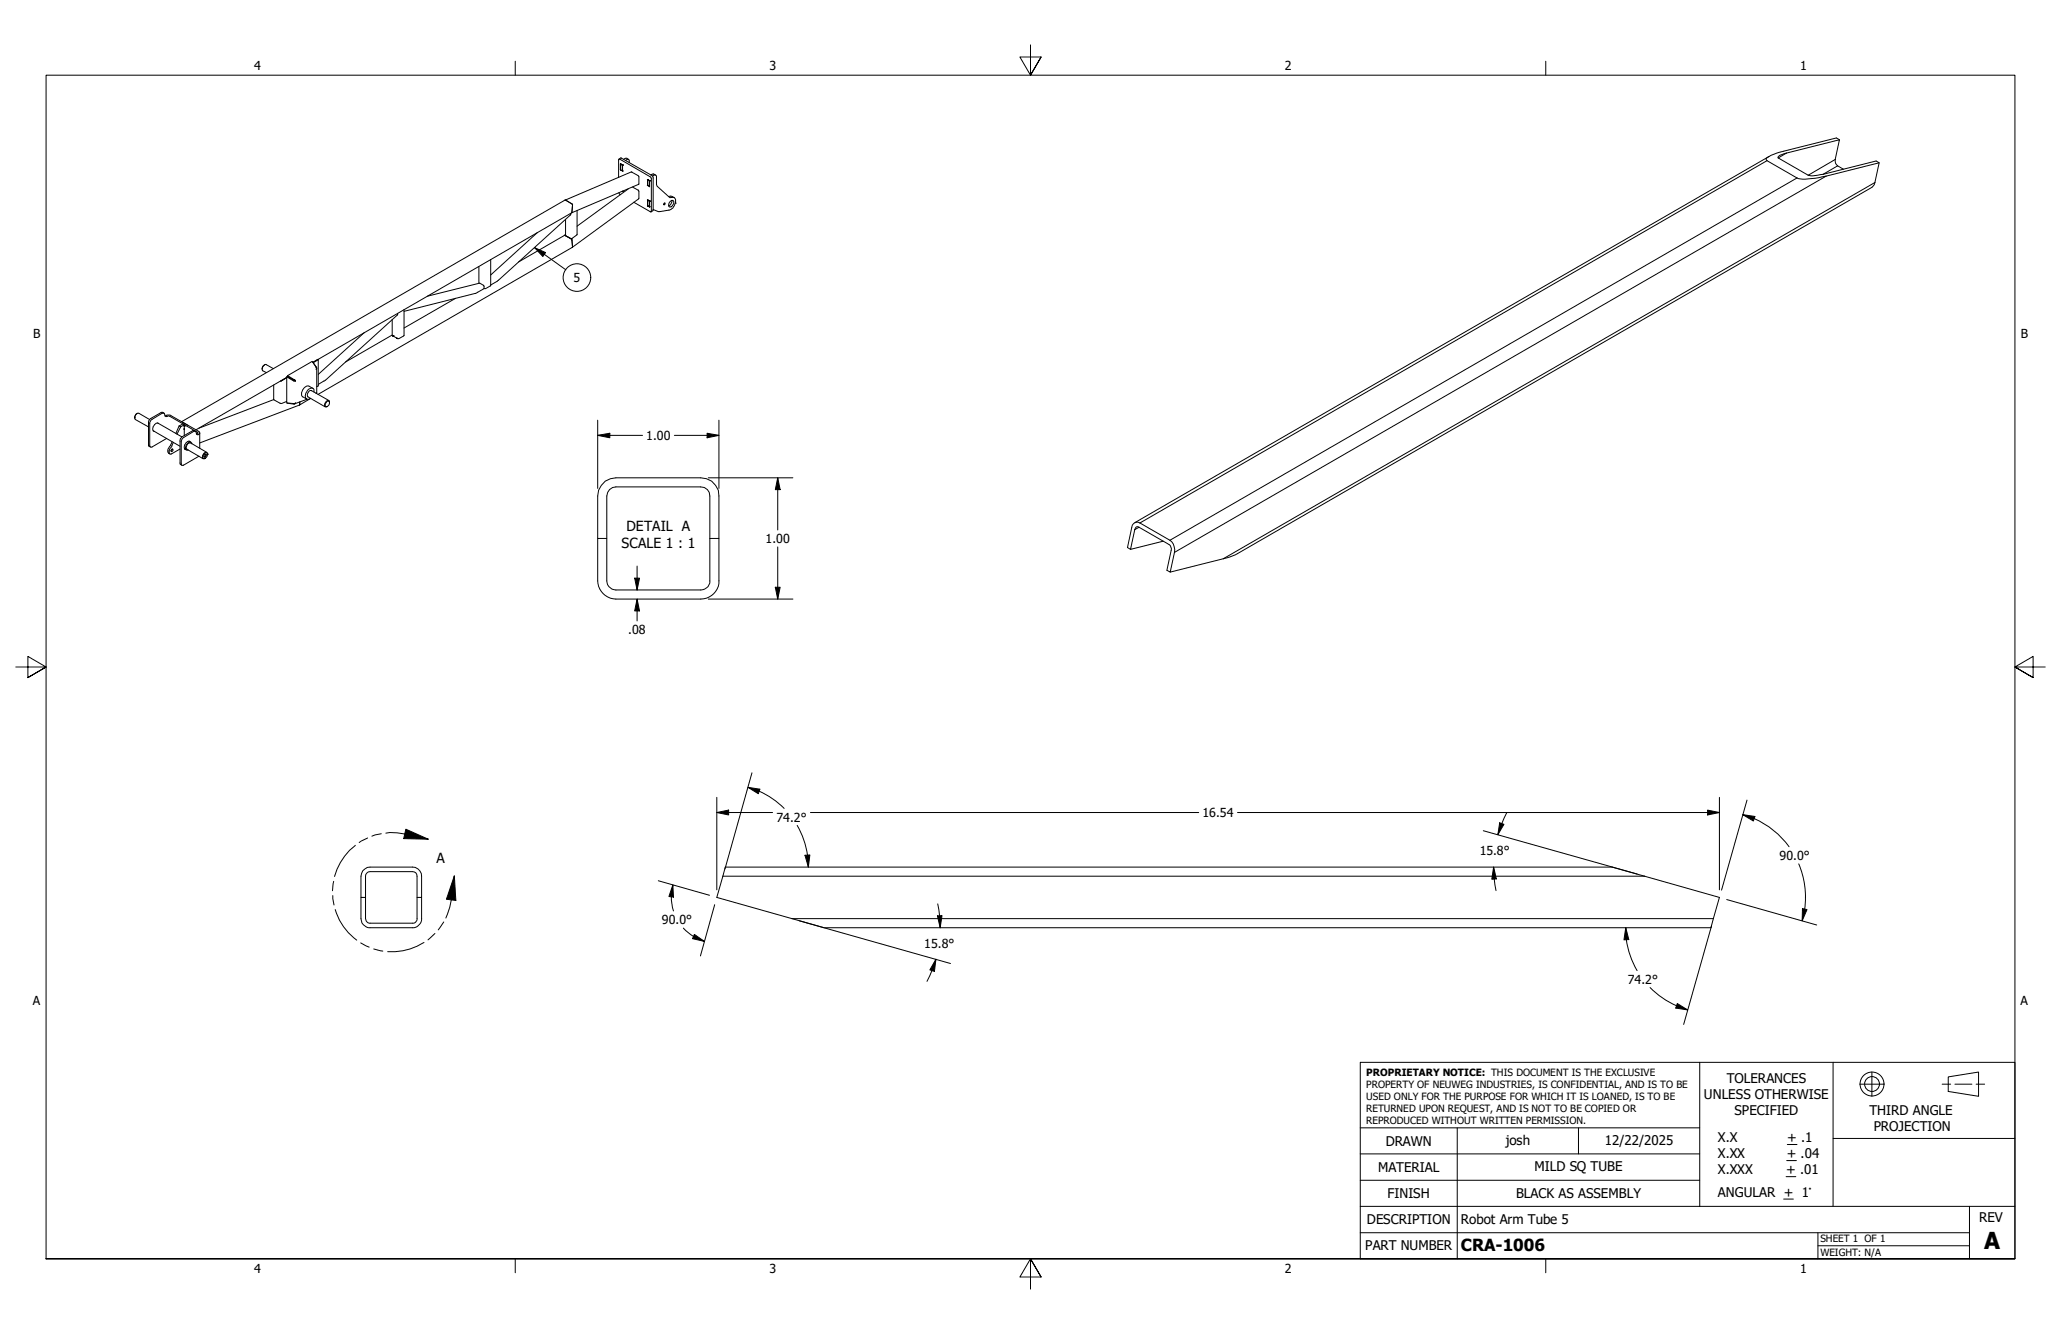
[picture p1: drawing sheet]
<svg xmlns="http://www.w3.org/2000/svg" width="432mm" height="279mm" viewBox="0 0 432 279" stroke-linecap="round" stroke-linejoin="round" font-family="sans-serif">
<!-- layer: Visible (ANSI) -->
<g fill="none" stroke="#000" stroke-width=".21">
<path d="M129.6 37.1l.1-3.8 6.7 3.8 .1 7.2-.2 .1-3.5-2M129.7 33.3l.5-.2 6.6 3.9v7.1l-.4 .3M130 35.5v.1M130 34.4v1.2M130 35.6h.1M130 34.4h.1M130 35.6l.4 .2M130 34.4l.4 .2M130 34.4l.4 .1M130.4 34.5h.1M130.4 35.8h.1M130.4 34.5v.1"/>
<path d="M130.4 34.6v1.2M130.4 34.6h.1M130.7 33.3l.6-.2 .4 .3M131.1 33.6l.2-.1a.3 .3 0 0 1 .4-.1 .3 .3 0 0 1 .1 .3v.3M131.6 39.6l-10.7 7.8M132.5 39.2l1.3 .7v1.8l-13.9 10.1M135.7 37.6h.1M135.6 38.8h.1M135.6 38.8l.1 .1M135.7 37.7l.4 .1zM135.7 38.9l.4 .2M135.7 38.9h.1"/>
<path d="M135.7 38.8l.4 .3M135.7 37.6v1.2M136.1 37.9h.1M136.1 39.1h.1M136.1 37.8h.1M136.1 37.8v.1M136.1 37.8v1.3M136.1 37.9v1.2M136.3 36.6l.5-.2 .6 .3M136.7 36.9l.3-.2a.34 .34 0 0 1 .4 0 .34 .34 0 0 1 .1 .3v1.7l.2 .3 2.6 2.4 .5-.1a.77 .77 0 0 1 .7 1.2l-.5 1-.7 .5-2.4 .3-1.1-.4M370.6 32.8l-132.9 76.7M385.4 29.3l-.7-.4-11.1 2.8a6 6 0 0 0-3.6 1.6l.2 .4 6.3 3.6a9 9 0 0 0 4.6-.1l12.6-3.1"/>
<path d="M386.2 35.4l-1.2-.7a1.31 1.31 0 0 1-.5-1.3l.9-4.1-11.6 2.9-.9 .3-.4 .5 6.3 3.7 .6 .1 2.6-.3 11.1-2.8 .6 .4-1 4.6-.5 .5-133.4 77-1.8 .6-11.8 3M100.3 55.8v3.5M102.8 54.4v5.4l-1.1 .7h-.3M112.6 48.7l-9.8 8.9M118.3 49.3l1.5 .9 .1 1.6M118.3 49.3l-9.7 5.6M118.4 41.9l13.9-5.9 1.4 .8 .2 .2-.1 1.6-14 6M118.5 49.1l-.2 .2M119.6 44.7v.3l-15.2 13.7-1.6 1M119.8 44.6l.1-1.9-1.5-.8-80.4 46.4M119.8 44.6l-54.2 31.3 .9-.6M119.9 51.8l-53.3 30.8"/>
<path d="M120.9 44.1v5l-1.1 .9h-.2l-1.1-.7v-3.3M129.7 40.4l.3 .4M130.4 40.1h.1M135.6 43.1h.1M135.7 43.1h.1M135.7 41.9v1.2M135.7 41.9h.1M135.7 41.9l.4 .2M135.7 43.1l.4 .2M136.1 42.2h.1M136.1 43.3h.1M136.1 42.1h.1"/>
<path d="M136.1 42.1v.1M136.1 42.2v1.1M140.1 41.1h.6l.5 .3M140.3 42.3a.46 .46 0 0 1 .7-.3 .46 .46 0 0 1 0 .8l-.2 .3a.44 .44 0 0 1-.6 .2 .44 .44 0 0 1-.1-.7zM140.8 42l-.3 .8-.4 .3M141.5 42.5h.1M55.4 76.4l-.3 .3-.2 .6M57.3 77.2l-1.5-.8a.83 .83 0 0 0-.8 .4 .83 .83 0 0 0 .1 .9l.7 .3M58.9 79.8l1.2-.7-19.1 10.9M60.1 78.9h.1l1.3 .7v.2M60.1 78.9v5.5l1.4 .1 .4-.1-.3 .2M60.1 79.1l-1.4 .7"/>
<path d="M60.1 78.9l1.4 .9M60.3 78.7l-.1 .1 1.4 .8v-.1M60.3 78.7l1.3 .8M60.3 78.9h.1M60.7 79.1h.1M61.4 79.5h.1M61.5 79.8h.4M61.5 79.6l.3 .2M61.6 79.6l.2 .2M61.6 79.5l.3 .3M61.8 79.8h.1M65.5 75.8l.7 1.2"/>
<path d="M66.3 76.9l.1 .4h-.2v-.4l-.8-1.2-5.1 3M66.4 77.1l-.1 5.3M66.6 75.2l-.9 .7M66.7 75.3v5.5l-.3 .2M76.3 69.7l-9.6 8.7M82.2 66.9v3.3l.2 .2M82.2 70.2l-9.8 5.6M82.4 70.4h.1M82.4 70.4l.7 .5M83.1 70.9h.1M83.2 70.9h.1M83.3 65.7l-.1 .3-15 13.6-1.5 .9"/>
<path d="M84.6 64.8v5.5l-1 .6h-.4M89.5 62l11-2.7 .9 .6v.6l-1.8 1-15 3.7M95.4 62.5l-10.8 6.2M28.2 87.5h.1M28.8 86.6l-.4 .2-.2 .7M31.4 87.9l-2.3-1.3a.89 .89 0 0 0-.7 1.3l2.7 1.5M32.1 90.2l5.6 3.3M33 88.6l5.1 2.9M33.2 88.7a.74 .74 0 0 0-1.1 .6l-.1 .7 .3 .4M34.4 86.6l-.6-.2-2.3 1.3-.3 .4-.1 5.3 .4 .2M34.5 87.1l.5-.2h.6l6.1 3.5a.38 .38 0 0 1-.1 .6 .38 .38 0 0 1-.5-.4 .32 .32 0 0 0-.2-.3 .32 .32 0 0 0-.3 .1l-2.3 1.4-.3 .5v4.8a.32 .32 0 0 0 .1 .3 .32 .32 0 0 0 .4 0l3.2-1.8M35.9 94.2l.1-.1a.23 .23 0 0 1 .3 .2 .23 .23 0 0 1-.3 .3l-.2-.1z"/>
<path d="M36 94.1l-.2 .3M36.1 92.5l-.3 .7a1.45 1.45 0 0 0-.5 1.7l.3 .2M36.3 92.6l-.3 .9a1.31 1.31 0 0 0-.4 1.6l2.1-1.1M37.5 89.2l-.7 1.6M37.5 89.2l.3 .2M37.8 89.4l-.7 1.5M38.1 88.3l1.3 .8M38.5 89.9h.1M38.6 89.3h.1M38.6 89.8v.1M38.6 89.2v.1M38.6 89.9h.1"/>
<path d="M38.6 89.2v-.2l-.8 .4M38.6 89.2h.1M38.6 89.3v.5M38.6 89.9v1.3M38.6 89l-.2-.2-.9 .4M38.7 89.2h.1M38.7 94l.4 .2M39.6 92.4l.4 .2M39.8 92.5a.74 .74 0 0 0-1.1 .6l-.1 .8 .3 .3M40.2 93a.5 .5 0 0 0-.5-.4 .5 .5 0 0 0-.5 .3l-.3 .8a.42 .42 0 0 0 .1 .5 .42 .42 0 0 0 .4 0M41 90.4l-.6-.2-2.3 1.3-.3 .4-.1 5.3 .4 .3M41.1 90.9a.27 .27 0 0 0 .3-.1 .27 .27 0 0 0 .1-.2l-5.9-3.4h-.5a.41 .41 0 0 1-.5-.1 .41 .41 0 0 1-.1-.4l-.3-.2-.2 .1-2.3 1.3-.3 .6v4.8a.32 .32 0 0 0 .1 .3 .32 .32 0 0 0 .4 0l3-1.8"/>
<path d="M41.8 90.7v3.2M42.8 95.2l.1-.1a.27 .27 0 0 1 .4 .2 .27 .27 0 0 1-.2 .3 .22 .22 0 0 1-.3 .1 .22 .22 0 0 1 0-.3zM42.9 94.9l.1-.1a.4 .4 0 0 1 .5 .2 .4 .4 0 0 1-.1 .4l-.1 .3a.45 .45 0 0 1-.7 .3 .45 .45 0 0 1 0-.8zM42.9 95.1a.25 .25 0 0 1 .2 .4 .25 .25 0 0 1-.4 .1M43.3 94.7l-3.4-1.9a.89 .89 0 0 0-.7 1.3l3.3 2M43.5 95.1a.48 .48 0 0 0-.5-.4 .48 .48 0 0 0-.5 .5l-.1 .5a.34 .34 0 0 0 .2 .4 .34 .34 0 0 0 .4-.1M43.5 95.1h.1M57.3 80.6v3.1l1.5 .8 1.3-.4M57.3 83.7l-15.6 6M60.2 84.4l1.4 .2v-.1M62.7 84.8l-20.9 8M62.8 84.2l-.1 .6"/>
<path d="M64.3 83.6l-2.6 1M65.1 83.4l-2.4 1.4M65.2 81.8l3.7 2.1M65.3 81.9a.8 .8 0 0 0-.9 1l.1 .2 3.6 2.1M65.5 81.3l-.7-.4a1.53 1.53 0 0 0-1.6 1.8l.2 .4 .9 .5-.2 .1 .1-.1M65.8 82.1a.6 .6 0 0 0-.2-.8 .6 .6 0 0 0-.8 .2 1.43 1.43 0 0 0-.5 2.1l.7-.2M68.5 84.1a.36 .36 0 0 1 .5 0 .36 .36 0 0 1 0 .5l-.1 .2a.41 .41 0 0 1-.6 .4 .41 .41 0 0 1 0-.7zM69 84.3a.38 .38 0 0 0-.3-.4 .38 .38 0 0 0-.4 .3l-.3 .6a.36 .36 0 0 0 .2 .4 .36 .36 0 0 0 .4 0M125.2 112.8v8.9a3.9 3.9 0 0 0 3.8 3.8h17.8a3.8 3.8 0 0 0 3.8-3.8v-8.9M127.1 112.8h-1.9v-8.9a3.9 3.9 0 0 1 3.8-3.8h17.8a3.7 3.7 0 0 1 3.8 3.8v8.9h-1.9M127.7 102.6l.6-.5 .7-.1h17.8a1.84 1.84 0 0 1 1.9 1.9v17.8a1.82 1.82 0 0 1-1.9 1.9h-17.8a2.05 2.05 0 0 1-1.9-1.9v-17.8l.2-.8zM243.7 113.3l-6.8 1.8 .8-4.2 .4-.5 .3-.1 6.5 3.7a1.27 1.27 0 0 1 .5 1.3l-.9 4.1 .7 .4 .9-4.1a2.66 2.66 0 0 0-1-2.5l-6.3-3.7a1.12 1.12 0 0 0-1.7 1l-.9 4.2 .7 .4"/>
<path d="M75.6 188v4.4a1.95 1.95 0 0 0 1.9 1.9h8.9a1.95 1.95 0 0 0 1.9-1.9v-4.4M76.6 188h-1v-4.5a1.91 1.91 0 0 1 1.9-1.9h8.9a1.91 1.91 0 0 1 1.9 1.9v4.5h-.9M76.9 182.8l.6-.2h8.9a.88 .88 0 0 1 1 .9v9.1l-.3 .6-.4 .2h-9.4l-.5-.4-.2-.6v-8.9zM152 181.6h185.8l22.4 6.4-1.7 6.3h-185.8l-22.5-6.3z"/>
<circle cx="139.2" cy="42.7" r=".17"/>
</g>
<!-- layer: Visible Narrow (ANSI) -->
<path d="M370.2 33.7l-131.4 75.8M374.3 32.1l-1.7 1M376.5 37.3l-131.4 75.9M382.6 36.9l-136.5 78.8M384.5 33.4l-5.7 3.3M385 34.7l-3 1.8M392.8 38.2l-136.5 78.8M238.6 110.4l-.9 .5M151.4 183.5h193.2M165.9 192.4h193.1" fill="none" stroke="#000" stroke-width=".21"/>
<!-- layer: Detail Boundary (ANSI) -->
<g fill="none" stroke="#000" stroke-width=".21">
<path d="M74.4 177a12.7 12.7 0 0 0-4.3 6.6M77 175.5l-1.8 1M79.9 174.6l-2 .5M80.8 174.5l.9-.1h1.5l6.5 1.4M85 173.7l4.7 2.1-5.1-.2zM69.7 187.6l.3 1.9M69.9 184.6l-.2 2M70.2 190.5a12.3 12.3 0 0 0 4.5 6.4M75.6 197.5l1.7 .9M78.3 198.8l1.9 .4M88.8 197.4a13 13 0 0 1-7.6 1.9M91.1 195.5l-1.4 1.3"/>
<path d="M93 193.1l-1.2 1.7M95.2 183.5l.3 5.1-2-.3zM95.2 183.5a22.4 22.4 0 0 1-1.8 8.8"/>
</g>
<path d="M85 173.7l4.7 2.1-5.1-.2zM95.2 183.5l.3 5.1-2-.3z" fill="#000"/>
<!-- layer: Border (ANSI) -->
<path d="M107.9 12.8v2.9M215.9 9.4v6.3l-2.2-3.8h4.4l-2.2 3.8 2.2-3.8M323.8 12.8v2.9M3.3 139.7h6.4l-3.9-2.2v4.4l3.9-2.2-3.9 2.2M428.5 139.7h-6.4l3.9-2.2v4.4l-3.9-2.2 3.9 2.2M9.7 263.7v-248h412.4v248h-412.4h412.4M107.9 263.7v2.9M218.1 267.5l-2.2-3.8 2.2 3.8h-4.4l2.2-3.8v6.3M323.8 263.7v2.9" fill="none" stroke="#000" stroke-width=".21"/>
<!-- layer: Title (ANSI) -->
<g fill="none" stroke="#000" stroke-width=".21">
<path d="M285 222.5h137.1v41.2h-137.1zM285 236.2h71.1M305.3 236.2v27.5M330.7 236.2v5.5M356.1 222.5v30.2M374.5 239.7h2M384 222.5v15.9M389.6 227.1h5.1M392.2 224.5v5.1M406.9 227.1h1.8M408.2 225.6l6.3-1.1v5.1l-6.3-1zM409.6 227.1h3.5"/>
<path d="M414 227.1h1.8M422.1 238.4h-38.1v14.3M285 258.2h127.6M285 252.7h137.1M285 247.2h71.1M285 241.7h71.1M373.7 251.1h2M374.2 246.4h2M374.3 243.1h2.1M380.9 258.2v5.5M412.6 252.7v11M380.9 260.9h31.7"/>
<circle cx="392.2" cy="227" r="2.51"/>
<circle cx="392.2" cy="227" r="1.56"/>
</g>
<!-- layer: Symbol (ANSI) -->
<g fill="none" stroke="#000" stroke-width=".21">
<path d="M112 51.9l2.3 1-.6 .8zM112 51.9l6.6 4.6"/>
<circle cx="120.9" cy="58.1" r="2.89"/>
</g>
<path d="M112 51.9l2.3 1-.6 .8z" fill="#000"/>
<!-- layer: Dimension (ANSI) -->
<g fill="none" stroke="#000" stroke-width=".21">
<path d="M125.2 91.2l2.6-.5v1zM125.2 91.2h9.4M125.2 88v14.3M141.3 91.2h9.3M148.1 90.7l2.5 .5-2.5 .5zM150.6 88v14.3M133.5 118.6v5M148.4 100.1h17.7M162.9 100.1l.5 2.5h-1zM162.9 100.1v10.9M162.9 114.6v10.9M133 121.1h1l-.5 2.5z"/>
<path d="M133.5 125.5l.5 2.5h-1zM133.5 125.5v4.5M148.4 125.5h17.7M162.4 123h1l-.5 2.5zM150.2 170.2l2.5-.5v1zM150.2 170.2h11.7M150.2 167v19.4M156.7 164.9l2.5 .4-.3 .9zM156.7 164.9a16.8 16.8 0 0 1 7 3.9l.6 .5M157.5 161.9l-5.6 20.1M167 172.9a17.4 17.4 0 0 1 2.2 6.2M168.7 179.1h1l-.3 2.5z"/>
<path d="M169.2 179.1l.2 2.5M169.8 170.2h81.3M259.3 170.2h100.9M310.8 174l32.2 9.1M314.2 172.3l.9 .4-1.3 2.1zM314.6 172.5l-.8 2.3M315.7 170.2l-1 2.2M357.8 169.7l2.4 .5-2.4 .5zM360.2 167v19.4M365.1 170.6l2.6 .4-.4 1zM365.1 170.6l2.4 .8M366 167.6l-5.3 18.8"/>
<path d="M367.5 171.4a18 18 0 0 1 7.3 6M137.9 184.5l10.8 3M141 185.4l.1 2.5-1-.1zM141 185.4a10.1 10.1 0 0 0-.2 3.9l.3 1.5M143.2 194.4l1.7 1.5 2.7 1.3M145.5 195.7l2.1 1.5-2.5-.6zM149.7 189.5l-3 10.7M167.4 192.8l31.7 9M196.4 191.8h1l-.4 2.5zM196.5 189.3l.3 2.5M196.8 191.8l.2 2.5M312.9 181.6l.6 2.5h-1z"/>
<path d="M312.9 181.6l.2 2.5M313.1 184.1l.3 2.4M340.6 194.3l.6 2.5h-1zM340.6 194.3a17.1 17.1 0 0 0 2.4 9M358.6 193.9l-5.9 20.7M361.8 188.4l18.8 5.3M376.9 180.9a18 18 0 0 1 1.2 9.5M377.6 190.3l1 .2-1 2.3zM378.1 190.4l-.5 2.4M195.3 203.3l-1.1 2.2M196.1 200.9l-.3 2.6-1-.4zM196.1 200.9l-.8 2.4"/>
<path d="M345.7 206.8a17.9 17.9 0 0 0 5.5 3.8M351.2 210.6l2.4 .9M351.4 210.2l2.2 1.3-2.5-.4z"/>
</g>
<g fill="#000">
<path d="M125.2 91.2l2.6-.5v1zM148.1 90.7l2.5 .5-2.5 .5zM162.9 100.1l.5 2.5h-1zM133 121.1h1l-.5 2.5zM133.5 125.5l.5 2.5h-1zM162.4 123h1l-.5 2.5zM150.2 170.2l2.5-.5v1zM156.7 164.9l2.5 .4-.3 .9zM168.7 179.1h1l-.3 2.5zM314.2 172.3l.9 .4-1.3 2.1zM357.8 169.7l2.4 .5-2.4 .5zM365.1 170.6l2.6 .4-.4 1z"/>
<path d="M141 185.4l.1 2.5-1-.1zM145.5 195.7l2.1 1.5-2.5-.6zM196.4 191.8h1l-.4 2.5zM312.9 181.6l.6 2.5h-1zM340.6 194.3l.6 2.5h-1zM377.6 190.3l1 .2-1 2.3zM196.1 200.9l-.3 2.6-1-.4zM351.4 210.2l2.2 1.3-2.5-.4z"/>
</g>
<text font-size="4.9" x="415.7" y="261.6">A</text>
<text font-size="3.5" x="306.1" y="262">CRA-1006</text>
<g font-size="2.9">
<text x="131.3" y="111.1">DETAIL A</text>
<text x="130.2" y="114.7">SCALE 1 : 1</text>
<text x="91.4" y="180.7">A</text>
</g>
<g font-size="2.8">
<text x="361.8" y="226.9">TOLERANCES</text>
<text x="357" y="230.3">UNLESS OTHERWISE</text>
<text x="363.4" y="233.6">SPECIFIED</text>
<text x="391.7" y="233.5">THIRD ANGLE</text>
<text x="290.3" y="240">DRAWN</text>
<text x="315.5" y="239.7">josh</text>
<text x="336.2" y="239.8">12/22/2025</text>
<text x="359.9" y="239.3">X.X</text>
<text x="374.5" y="239.3">+ .1</text>
<text x="392.6" y="236.8">PROJECTION</text>
<text x="288.7" y="245.5">MATERIAL</text>
<text x="321.5" y="245.2">MILD SQ TUBE</text>
<text x="359.9" y="242.6">X.XX</text>
<text x="359.9" y="245.9">X.XXX</text>
<text x="374.2" y="245.9">+ .01</text>
<text x="374.3" y="242.6">+ .04</text>
<text x="290.7" y="251">FINISH</text>
<text x="317.6" y="251">BLACK AS ASSEMBLY</text>
<text x="359.9" y="250.7">ANGULAR + 1°</text>
<text x="286.4" y="256.4">DESCRIPTION</text>
<text x="306.1" y="256.3">Robot Arm Tube 5</text>
<text x="414.7" y="256">REV</text>
<text x="286" y="261.9">PART NUMBER</text>
</g>
<g font-size="2.6">
<text x="53.3" y="14.7">4</text>
<text x="161.2" y="14.7">3</text>
<text x="269.2" y="14.7">2</text>
<text x="377.1" y="14.7">1</text>
<text x="120.1" y="59.1">5</text>
<text x="6.9" y="70.8">B</text>
<text x="423.4" y="70.8">B</text>
<text x="135.4" y="92.1">1.00</text>
<text x="160.4" y="113.7">1.00</text>
<text x="131.6" y="132.8">.08</text>
<text x="162.7" y="172.1">74.2°</text>
<text x="252" y="171.1">16.54</text>
<text x="310" y="179.1">15.8°</text>
<text x="372.8" y="180.1">90.0°</text>
<text x="138.7" y="193.5">90.0°</text>
<text x="193.6" y="198.6">15.8°</text>
<text x="341.1" y="206.1">74.2°</text>
<text x="6.9" y="210.5">A</text>
<text x="423.3" y="210.5">A</text>
<text x="53.3" y="266.6">4</text>
<text x="161.2" y="266.6">3</text>
<text x="269.2" y="266.6">2</text>
<text x="377.1" y="266.6">1</text>
</g>
<g font-size="2.1">
<text x="286.3" y="225.4">PROPRIETARY NOTICE: THIS DOCUMENT IS THE EXCLUSIVE</text>
<text x="286.3" y="227.8">PROPERTY OF NEUWEG INDUSTRIES, IS CONFIDENTIAL, AND IS TO BE</text>
<text x="286.3" y="230.4">USED ONLY FOR THE PURPOSE FOR WHICH IT IS LOANED, IS TO BE</text>
<text x="286.3" y="232.9">RETURNED UPON REQUEST, AND IS NOT TO BE COPIED OR</text>
<text x="286.3" y="235.4">REPRODUCED WITHOUT WRITTEN PERMISSION.</text>
<text x="381.4" y="260.2">SHEET 1 OF 1</text>
<text x="381.4" y="263">WEIGHT: N/A</text>
</g>
</svg>
